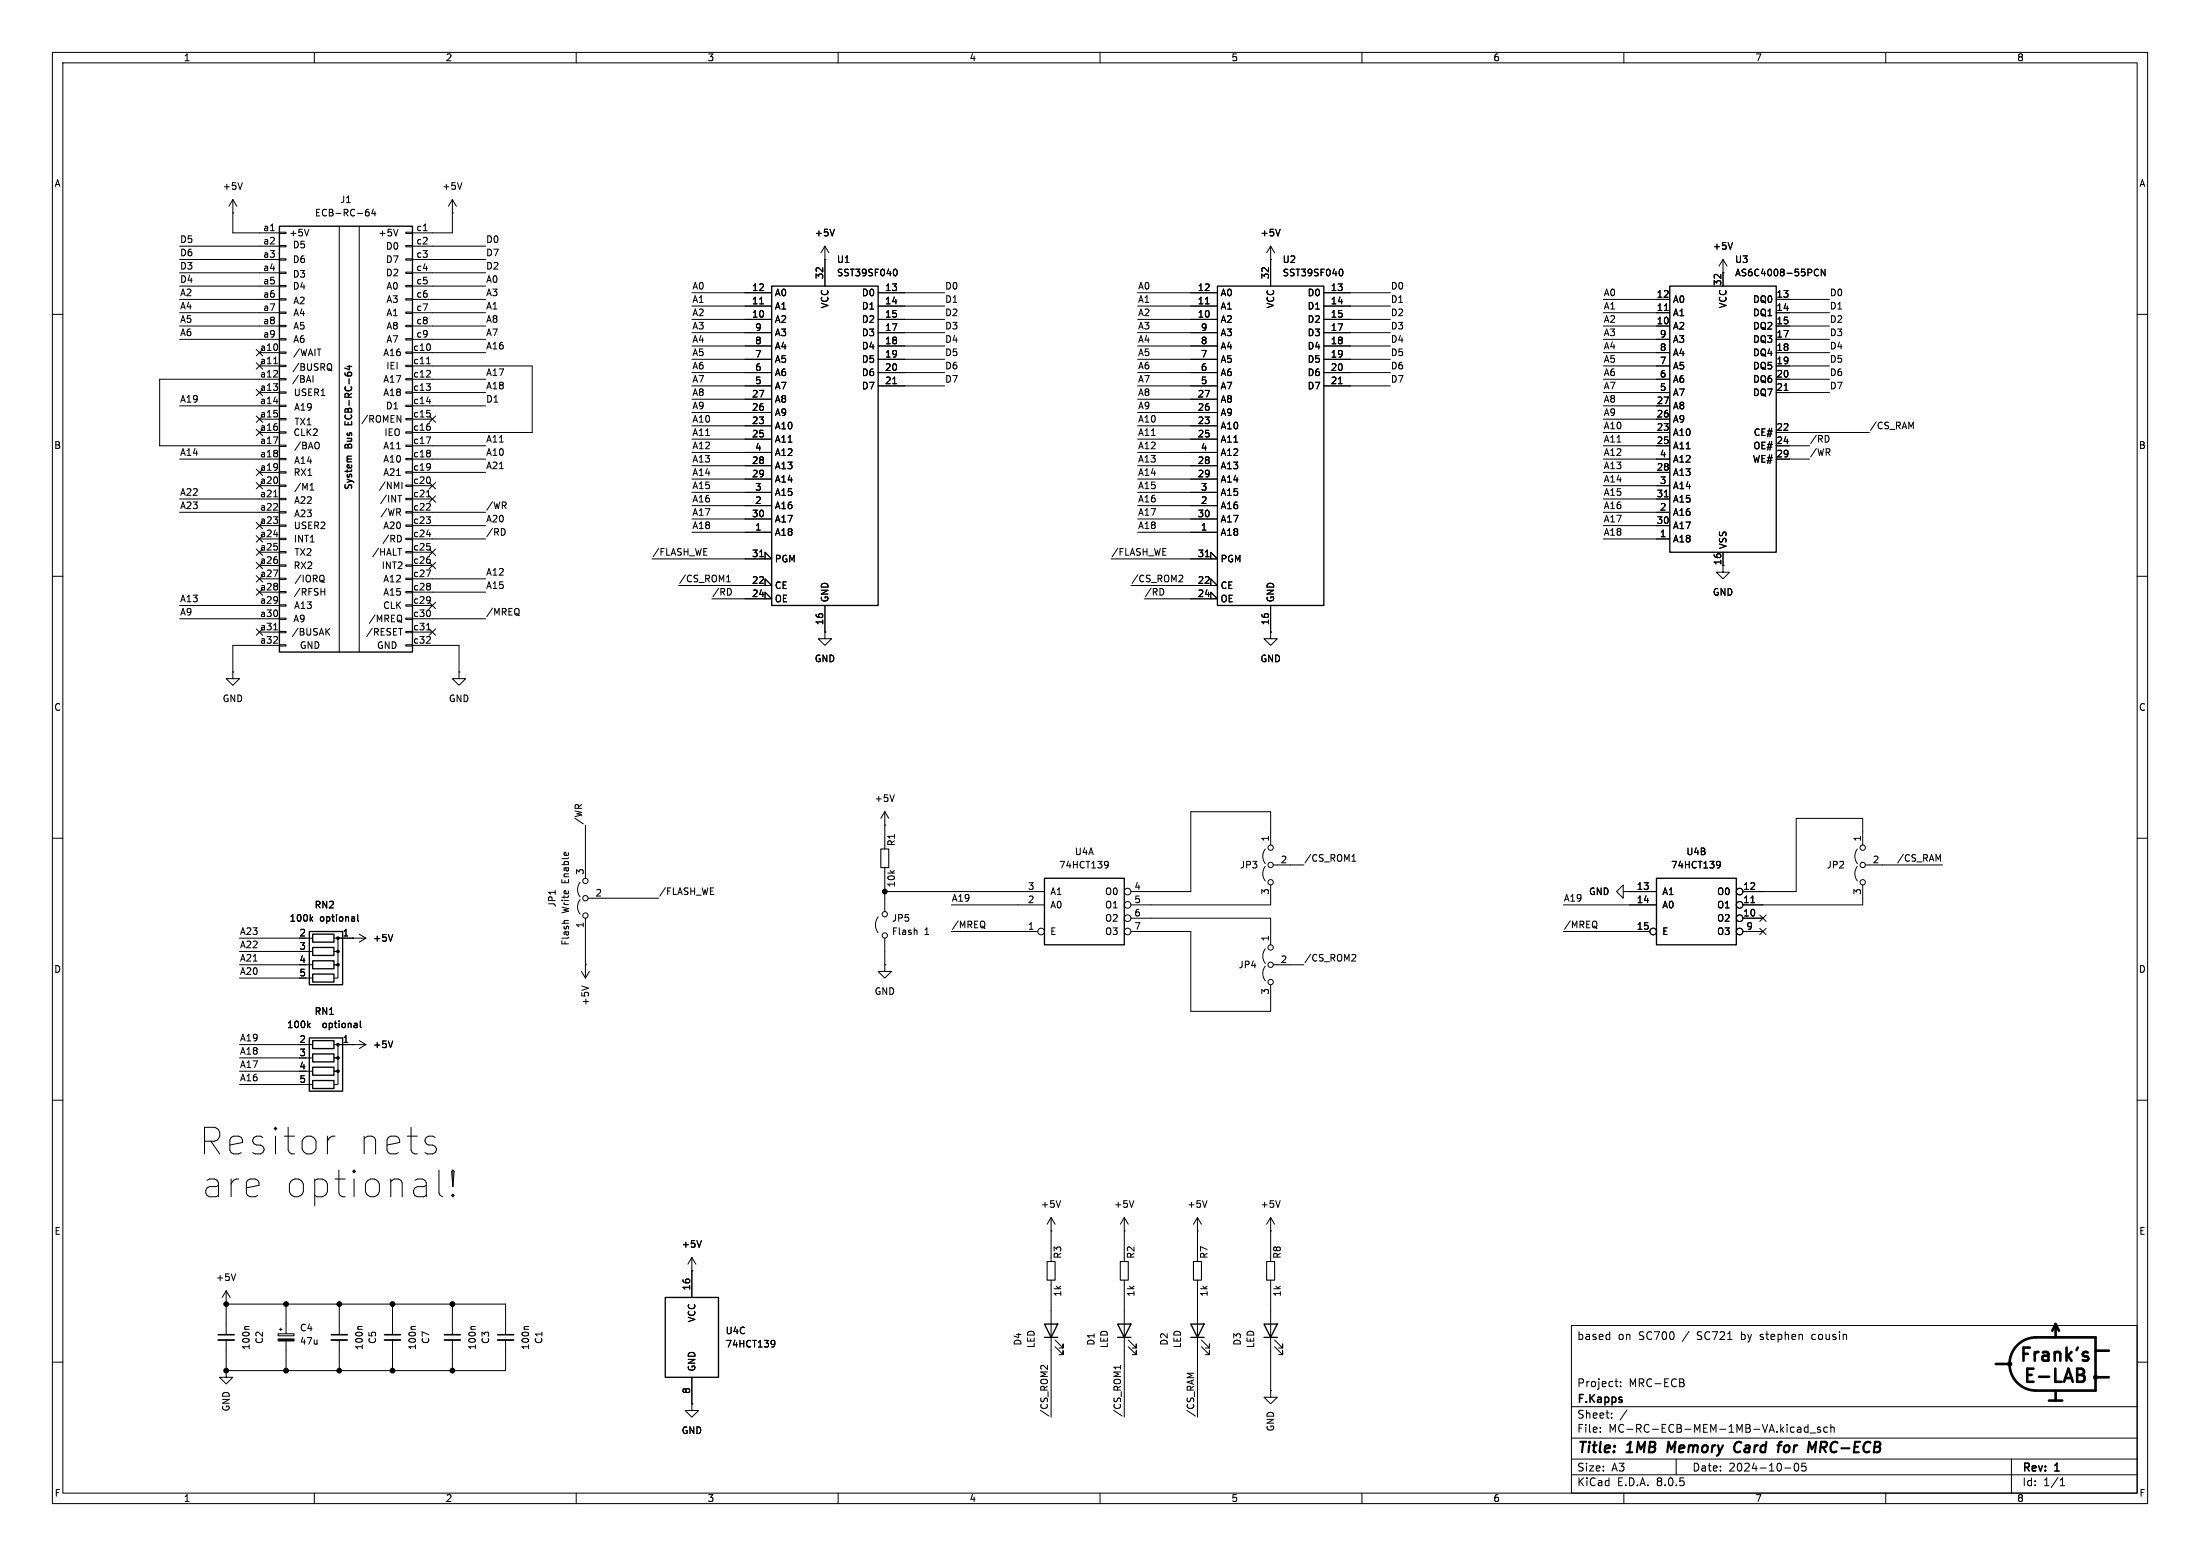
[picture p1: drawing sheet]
<svg xmlns="http://www.w3.org/2000/svg" width="420mm" height="297mm" viewBox="0 0 420 297" stroke-linecap="round" stroke-linejoin="round" font-family="sans-serif">
<g fill="none" stroke="#000" stroke-width=".19">
<path d="M10 10h400v277h-400zM12 12h396v273h-396zM60 10v2M110 10v2M160 10v2M210 10v2M260 10v2M310 10v2M360 10v2M44.4 38.1l-.7 1.3M44.4 38.1v6.4h8.9M44.4 38.1l.8 1.3"/>
<path d="M46.3 34.9l-.5 1.2M70.4 39.9l-.4 .1-.2 .3M71.3 39.9l-.3 .9h.8M86.4 38.1v6.4h-7.7M86.4 38.1l-.8 1.3M86.4 38.1l.7 1.3M88.2 34.9l-.4 1.2M10 60h2M34.3 59.7h19M34.3 57.2h19M34.3 47h19M34.3 49.5h19"/>
<path d="M34.3 52.1h19M34.3 54.6h19M44.4 40.6h.1M53.3 59.6h1.3v.2h-1.3zM53.3 57h1.3v.3h-1.3zM53.3 54.5h1.3v.2h-1.3zM53.3 51.9h1.3v.3h-1.3zM53.3 49.4h1.3v.3h-1.3zM53.3 46.9h1.3v.2h-1.3zM53.3 44.3h1.3v.3h-1.3zM59 43.8l-.5 1.2M64.8 43.2v81.3"/>
<path d="M68.6 43.2v81.3M69.9 40.5l.3-.1 .3 .3-.1 .5h-.5M71.6 40.4v.8M76 43.8l-.4 1.2M77.5 59.6h1.2v.2h-1.2zM77.5 57h1.2v.3h-1.2zM77.5 54.5h1.2v.2h-1.2zM77.5 51.9h1.2v.3h-1.2zM77.5 49.4h1.2v.3h-1.2zM77.5 46.9h1.2v.2h-1.2zM77.5 44.3h1.2v.3h-1.2zM78.7 59.7h14"/>
<path d="M78.7 57.2h14M78.7 47h14M78.7 49.5h14M78.7 52.1h14M78.7 54.6h14M80.8 44h.8M86.4 40.6h.1M132.1 58.4h15.2M132.1 55.9h15.2M145 58h.7M157.5 49.5h.1M157.5 47l-.8 1.3"/>
<path d="M157.5 47v7.6M157.5 47l.7 1.3M159.3 43.8l-.4 1.2M167.6 58.4h12.7M167.6 55.9h12.7M170.9 51.4a.68 .68 0 0 1 .4 .6 .68 .68 0 0 1-.4 .6M217.2 58.4h15.2M217.2 55.9h15.2M230.1 58h.7M242.6 49.5h.1M242.6 47v7.6M242.6 47l-.8 1.3"/>
<path d="M242.6 47l.7 1.3M244.4 43.8l-.4 1.2M252.7 58.4h12.7M252.7 55.9h12.7M255.9 51.4a.68 .68 0 0 1 .5 .6 .68 .68 0 0 1-.5 .6M306.1 59.7h12.7M306.1 57.2h12.7M317.7 59.3h.8M328.9 52.1h.1M328.9 49.5l-.7 1.3M328.9 49.5v5.1M328.9 49.5l.8 1.3"/>
<path d="M330.7 46.3l-.4 1.3M339.1 59.7h10.1M339.1 57.2h10.1M346.4 52.3l.4 .3 .3-.1M347.1 51.5l-.3-.1-.4 .3M348.4 51.4v1.2l-.7-1.2v1.2M408 60h2M34.3 62.2h19M34.3 64.8h19M34.3 77.5h19M48.9 66.7l1.2 1.2M48.9 79.4l1.2 1.2"/>
<path d="M48.9 69.2l1.2 1.3M48.9 74.3l1.2 1.2M49.5 67.3h3.8M49.5 69.9h3.8M49.5 74.9h3.8M50.1 66.7l-1.2 1.2M50.1 79.4l-1.2 1.2M50.1 69.2l-1.2 1.3M50.1 74.3l-1.2 1.2M52.3 69.4h.7M53.3 79.9h1.3v.2h-1.3zM53.3 77.3h1.3v.3h-1.3z"/>
<path d="M53.3 74.8h1.3v.3h-1.3zM53.3 72.3h1.3v.2h-1.3zM53.3 69.7h1.3v.3h-1.3zM53.3 67.2h1.3v.2h-1.3zM53.3 64.6h1.3v.3h-1.3zM53.3 62.1h1.3v.3h-1.3zM53.3 72.4h-22.8v12.7h22.8M59.8 71.7v1.3M63 70.4l.1 .2M63 69.4l.1 .1a.9 .9 0 0 1 0 1.1M63.1 70.6l.3 .2M63.1 70.6l-.1 .1"/>
<path d="M75.8 79.3l.7 1.3v-1.3M77.5 79.9h1.2v.2h-1.2zM77.5 77.3h1.2v.3h-1.2zM77.5 74.8h1.2v.3h-1.2zM77.5 72.3h1.2v.2h-1.2zM77.5 69.7h1.2v.3h-1.2zM77.5 67.2h1.2v.2h-1.2zM77.5 64.6h1.2v.3h-1.2zM77.5 62.1h1.2v.3h-1.2zM78.7 62.2h14M78.7 64.8h14M78.7 67.3h14"/>
<path d="M78.7 69.9h22.9v12.7h-22.9M78.7 72.4h14M78.7 74.9h14M78.7 77.5h14M81.4 69.4h.8M81.4 76.6h.8M81.9 79.4l1.3 1.2M83.2 79.4l-1.3 1.2M132.1 61h15.2M132.1 63.5h15.2M132.1 66h15.2M132.1 68.6h15.2"/>
<path d="M132.1 71.1h15.2M132.1 73.7h15.2M132.1 78.7h15.2M132.1 76.2h15.2M167.6 61h12.7M167.6 63.5h12.7M167.6 66h12.7M167.6 68.6h12.7M167.6 71.1h12.7M167.6 73.7h12.7M170.4 73.2h.7M217.2 61h15.2"/>
<path d="M217.2 63.5h15.2M217.2 66h15.2M217.2 68.6h15.2M217.2 71.1h15.2M217.2 73.7h15.2M217.2 78.7h15.2M217.2 76.2h15.2M252.7 61h12.7M252.7 63.5h12.7M252.7 66h12.7M252.7 68.6h12.7M252.7 71.1h12.7"/>
<path d="M252.7 73.7h12.7M255.5 73.2h.7M306.1 62.2h12.7M306.1 64.8h12.7M306.1 67.3h12.7M306.1 69.9h12.7M306.1 72.4h12.7M306.1 74.9h12.7M306.1 77.5h12.7M339.1 62.2h10.1M339.1 64.8h10.1M339.1 67.3h10.1"/>
<path d="M339.1 69.9h10.1M339.1 72.4h10.1M339.1 74.9h10.1M340.6 74.5h.7M34.3 97.8h19M34.3 87.6h19M34.3 95.3h19M48.9 81.9l1.2 1.3M48.9 99.7l1.2 1.2M48.9 92.1l1.2 1.2M48.9 89.6l1.2 1.2M49.5 82.6h3.8"/>
<path d="M49.5 80h3.8M49.5 90.2h3.8M49.5 92.7h3.8M50.1 81.9l-1.2 1.3M50.1 99.7l-1.2 1.2M50.1 92.1l-1.2 1.2M50.1 89.6l-1.2 1.2M52.3 94.8h.7M53.3 97.7h1.3v.2h-1.3zM53.3 95.1h1.3v.3h-1.3zM53.3 92.6h1.3v.2h-1.3zM53.3 90h1.3v.3h-1.3z"/>
<path d="M53.3 87.5h1.3v.3h-1.3zM53.3 85h1.3v.2h-1.3zM53.3 82.4h1.3v.3h-1.3zM59.2 93.5h.7M59.2 92.6l.4-.3v1.2M60.8 84.5a.9 .9 0 0 1 0 1.1M75.9 94.6h.8M76.7 92v1.3M77.5 97.7h1.2v.2h-1.2zM77.5 95.1h1.2v.3h-1.2zM77.5 92.6h1.2v.2h-1.2zM77.5 90h1.2v.3h-1.2z"/>
<path d="M77.5 87.5h1.2v.3h-1.2zM77.5 85h1.2v.2h-1.2zM77.5 82.4h1.2v.3h-1.2zM78.7 97.8h14M78.7 85.1h14M78.7 80h3.8M78.7 90.2h14M78.7 87.6h14M78.7 92.7h3.8M78.7 95.3h3.8M81.4 83.4h.8l-.5 1.3M81.4 94.8h.8"/>
<path d="M81.9 94.6l1.3 1.3M81.9 92.1l1.3 1.2M83.2 94.6l-1.3 1.3M83.2 92.1l-1.3 1.2M132.1 96.5h15.2M132.1 81.3h15.2M132.1 83.8h15.2M132.1 88.9h15.2M132.1 91.4h15.2M132.1 94h15.2M132.1 99.1h15.2M132.1 86.4h15.2"/>
<path d="M217.2 96.5h15.2M217.2 81.3h15.2M217.2 83.8h15.2M217.2 88.9h15.2M217.2 91.4h15.2M217.2 94h15.2M217.2 99.1h15.2M217.2 86.4h15.2M306.1 97.8h12.7M306.1 82.6h12.7M306.1 85.1h12.7M306.1 80h12.7"/>
<path d="M306.1 90.2h12.7M306.1 87.6h12.7M306.1 92.7h12.7M306.1 95.3h12.7M317.7 94.8h.8M339.1 82.6h17.8M339.1 85.1h6.3M339.1 87.6h6.3M348.9 83.2l.3 .5-.3 .6M364.8 81.5l.5-.9v1.2M10 110h2M34.3 115.6h19"/>
<path d="M34.3 118.1h19M48.9 102.3l1.2 1.2M48.9 109.9l1.2 1.2M48.9 112.4l1.2 1.2M48.9 107.3l1.2 1.3M48.9 104.8l1.2 1.2M49.5 102.9h3.8M49.5 100.3h3.8M49.5 105.4h3.8M49.5 108h3.8M49.5 110.5h3.8M49.5 113h3.8"/>
<path d="M50.1 102.3l-1.2 1.2M50.1 109.9l-1.2 1.2M50.1 112.4l-1.2 1.2M50.1 107.3l-1.2 1.3M50.1 104.8l-1.2 1.2M53.3 118h1.3v.2h-1.3zM53.3 115.4h1.3v.3h-1.3zM53.3 112.9h1.3v.3h-1.3zM53.3 110.4h1.3v.2h-1.3zM53.3 107.8h1.3v.3h-1.3zM53.3 105.3h1.3v.2h-1.3zM53.3 102.7h1.3v.3h-1.3z"/>
<path d="M53.3 100.2h1.3v.3h-1.3zM61.3 112.9h.7M61.7 109.9a.9 .9 0 0 1 0 1.1l.2 .2M62 112.3v1.3M62.9 120l-.7 .7M75.9 104.7h.8M76.1 120h.7M76.4 102.2l.2 .5-.2 .7M76.6 118.7l.1 .1M76.6 117.6v.9M77.5 118h1.2v.2h-1.2zM77.5 115.4h1.2v.3h-1.2z"/>
<path d="M77.5 112.9h1.2v.3h-1.2zM77.5 110.4h1.2v.2h-1.2zM77.5 107.8h1.2v.3h-1.2zM77.5 105.3h1.2v.2h-1.2zM77.5 102.7h1.2v.3h-1.2zM77.5 100.2h1.2v.3h-1.2zM78.7 102.9h14M78.7 100.3h14M78.7 105.4h3.8M78.7 108h3.8M78.7 110.5h14M78.7 113h14"/>
<path d="M78.7 115.6h3.8M78.7 118.1h14M81.4 108.8h.8l-.5 1.3M81.4 102h.8M81.9 115l1.3 1.2M81.9 104.8l1.3 1.2M81.9 107.3l1.3 1.3M83.2 115l-1.3 1.2M83.2 104.8l-1.3 1.2M83.2 107.3l-1.3 1.3M96.2 101l.2 .4-.2 .7M99 117.5h.2"/>
<path d="M99 116.3v.9M124.5 106.7h22.8l-1.3-1.3v1.3M129.5 111.8h17.8l-1.3-1.3v1.3M132.1 101.6h15.2M134.4 104.7h.6M134.4 106h.6M135.9 114.3h11.4l-1.3-1.3v1.3M138.7 111.1h.7M138.8 110.1l.3-.3v1.3M139.4 112.4l.2 .5-.2 .6M145 106.3h.7M157.5 115.6v5.1"/>
<path d="M212.1 106.7h20.3l-1.3-1.3v1.3M215.9 111.8h16.5l-1.3-1.3v1.3M217.2 101.6h15.2M218.4 114.3h14l-1.3-1.3v1.3M221.9 112.4l.3 .5-.3 .6M222 104.7h.6M222 106h.6M225.3 109.8h.4l.1 .3-.8 1h.8M230.1 106.3h.7M242.6 115.6v5.1M306.1 102.9h12.7M306.1 100.3h12.7"/>
<path d="M328.9 105.4v3.8h1.3l-1.3 1.3-1.2-1.3h1.2M408 110h2M44.4 128.3v1.2h1.3l-1.3 1.3-1.2-1.3h1.2M44.4 128.3h.1M48.9 120l1.2 1.3M49.5 120.7h3.8M50.1 120l-1.2 1.3M52.3 120.2h.7M53.3 123.1h1.3v.2h-1.3zM53.3 120.5h1.3v.3h-1.3zM53.3 123.2h-8.9v5.1M62.4 120.5l.5 .7"/>
<path d="M77.5 123.1h1.2v.2h-1.2zM77.5 120.5h1.2v.3h-1.2zM78.7 120.7h3.8M78.7 123.2h8.9v5.1M81.4 120.2h.8M81.9 120l1.3 1.3M83.2 120l-1.3 1.3M87.6 128.3v1.2h1.3l-1.3 1.3-1.2-1.3h1.2M87.6 128.3h.1M157.5 120.7v1.2h1.2l-1.2 1.3-1.3-1.3h1.3M157.5 120.7h.1M242.6 120.7v1.2h1.2l-1.2 1.3-1.3-1.3h1.3"/>
<path d="M242.6 120.7h.1M10 160h2M111.8 157.5v10.1M168.9 157.5h.1M168.9 154.9v7.2M168.9 154.9l-.8 1.3M168.9 154.9l.8 1.3M170.7 151.7l-.4 1.3M408 160h2M45.7 179.1h11.4M58.4 179.1h1.3M59.3 175.4l.4 .4"/>
<path d="M59.7 175l-.5 .5M63.8 179.1h.7v2.5h-.7h.7v2.6h-.7h.7v2.5h-.7M64.8 179.1h5M67.3 179.1h.1M68.3 174.6v1.1l.2 .1M68.6 178.3l1.2 .8M69.8 179.1l-1.2 .7M75 178.4l-.4 1.2M108.5 175.7h-.8M110.7 171.7a2.26 2.26 0 0 0 0 2.8M110.7 168.4a2.26 2.26 0 0 0 0 2.8M111.8 175.3v11.4"/>
<path d="M112.3 171.5h13.4M135.6 170.7h.6M135.6 169.5h.6M167.6 175a2.54 2.54 0 0 0 0 3.1M168.9 165.6v8.4M168.9 179.1v5.1M168.9 170.2h30.5M175 177.6l.1 .8M181.6 177.8h16.5M181.6 172.7h17.8M187.9 177.2h.2M187.9 176v.9"/>
<path d="M211.1 164.4h.2l.3 .3a.84 .84 0 0 1-.4 1h-.2M211.6 165l-.1 .1-.4 .1M215.9 175.3h26.7v5M215.9 177.8h11.4v15.2h15.3v-5M241.6 165.4a2.26 2.26 0 0 0 0 2.7M241.6 162.1a2.26 2.26 0 0 0 0 2.7M242.6 161.3v-6.4h-15.3v15.3h-11.4M242.6 168.9v3.8h-26.7M243.1 165.1h5.8M258.1 164.4h.7M258.2 163.4l.3-.3v1.3M298.4 177.8h16.6"/>
<path d="M298.4 172.7h17.8M304.8 177.2h.1M304.8 176v.9M309.9 170.2v-1.3l-1.3 1.3 1.3 1.3v-1.3h1.2M311.1 170.2h.1M311.1 170.2h5.1M327.9 164.4l.4 .1 .1 .2a.84 .84 0 0 1-.3 1h-.3M328.4 165l-.1 .1-.4 .1M332.7 177.8h3.8M332.7 175.3h3.8M334.3 172.3h.7M335.9 174.7l1.3 1.2"/>
<path d="M335.9 177.2l1.3 1.2M337.2 174.7l-1.3 1.2M337.2 177.2l-1.3 1.2M354.6 162.1a2.26 2.26 0 0 0 0 2.7M354.6 165.4a2.26 2.26 0 0 0 0 2.7M355.6 168.9v3.8h-22.9M355.6 161.3v-5.1h-12.7v14h-10.2M356.1 165.1h14.7M370 164l.4-.9v1.3M45.7 184.2h11.4M45.7 199.4h11.4M45.7 181.6h11.4"/>
<path d="M45.7 186.7h11.4M58.4 184.2h1.3M58.4 199.4h1.3M58.4 181.6h1.3M58.4 186.7h1.3M58.9 195.7l.3 .5M59.2 195.3l-.5 .5M63.8 199.4h.7v2.5h-.7h.7v2.6h-.7h.7v2.5h-.7M64.8 199.4h5M67.3 199.4h.1M68.6 198.6l1.2 .8M68.8 194.9v1.1l.2 .2"/>
<path d="M69.8 199.4l-1.2 .8M75 198.7l-.4 1.3M111 185.4l.8 1.3M111.1 188.2l1.2 .4M111.8 184.2h.1M112.5 185.4l-.7 1.3M168.9 184.2v1.2h1.3l-1.3 1.3-1.3-1.3h1.3M168.9 184.2h.1M241.6 184.4a2.26 2.26 0 0 0 0 2.8M241.6 181.1a2.26 2.26 0 0 0 0 2.8M243.1 184.2h5.8M258.3 182.2h.4l.1 .3-.8 .9h.8"/>
<path d="M10 210h2M45.7 201.9h11.4M45.7 204.5h11.4M45.7 207h11.4M58.4 201.9h1.3M58.4 204.5h1.3M58.4 207h1.3M64 216.9h-.5l-.8 .5M408 210h2M83.8 223.4v4.3l.2 .5 .5 .2M86.5 227.9l.2 .3-.2 .2M86.5 227.9l-.3 .3 .3 .2"/>
<path d="M86.5 223.4v3.1M86.5 227.9v.5M86.5 223.4l-.3 .2 .3 2.9M86.5 223.4l.2 .2-.2 2.9M133.9 236.8l-.4 1.3M200.7 234.9h.1M200.7 232.4v8.4M200.7 232.4l-.8 1.3M200.7 232.4l.7 1.3M202.5 229.2l-.4 1.2M214.6 234.9h.1M214.6 232.4l-.7 1.3"/>
<path d="M214.6 232.4v8.4M214.6 232.4l.8 1.3M216.4 229.2l-.4 1.2M228.6 234.9h.1M228.6 232.4v8.4M228.6 232.4l-.8 1.3M228.6 232.4l.8 1.3M230.4 229.2l-.4 1.2M242.6 234.9h.1M242.6 232.4v8.4M242.6 232.4l-.8 1.3M242.6 232.4l.7 1.3"/>
<path d="M244.4 229.2l-.4 1.2M10 260h2M43.2 248.9h.1M43.2 248.9h53.3v5.9M43.2 246.4l-.8 1.2M43.2 246.4v8.4M43.2 255.8v5.8M43.2 246.4l.7 1.2M45 243.1l-.4 1.3M47.6 253.2h-.7l-.2 .2M53.1 254.6h3v.4h-3zM53.3 253.7h.5"/>
<path d="M53.6 253.5v.5M54.6 248.9v5.7M54.6 256v5.6M64.8 248.9v5.9M64.8 255.8v5.8M69.2 253.2h-.7l-.2 .2M74.9 248.9v5.9M74.9 255.8v5.8M79.3 253.2h-.6l-.2 .2M86.4 248.9v5.9M86.4 255.8v5.8M90.7 253.2h-.6l-.2 .2"/>
<path d="M96.5 255.8v5.8h-53.3M100.9 253.2h-.7l-.1 .2M132.1 242.6h.1M132.1 240l-.8 1.3M132.1 240v7.6M132.1 240l.7 1.3M147.4 255.8h.3l.2 .3a.84 .84 0 0 1-.3 1h-.3M147.9 256.4l-.2 .2h-.3M200.7 244.3v26.2M201.4 257l1.5 1.6v-.8v.8h-.7M201.4 255.8l1.5 1.5v-.8v.8h-.7M214.6 244.3v26.2"/>
<path d="M215.4 257l1.5 1.6v-.8v.8h-.7M215.4 255.8l1.5 1.5v-.8v.8h-.7M228.6 244.3v26.2M229.4 257l1.5 1.6v-.8v.8h-.8M229.4 255.8l1.5 1.5v-.8v.8h-.8M242.6 244.3v21.1M243.3 257l1.6 1.6v-.8v.8h-.8M243.3 255.8l1.6 1.5v-.8v.8h-.8M300 253h108v32h-108zM307.2 254.7l.1 .1M307.3 254.2v1.5M307.3 255.6l-.1 .1"/>
<path d="M345.9 254.8v.7M408 260h2M43.2 261.6v1.3h1.2l-1.2 1.3-1.3-1.3h1.3M43.2 261.6h.1M132.1 268v1.2h1.2l-1.2 1.3-1.3-1.3h1.3M132.1 268h.1M132.1 262.9v5.1M200 260.6v.8l-1-.8-.3 .1v.5M213.9 260.6v.7M213.9 261h-1.2l.3 .2M227.9 262.1h-1.3l.9 .4M242.6 265.4v1.3h1.2l-1.2 1.3-1.3-1.3h1.3"/>
<path d="M242.6 265.4h.1M300 278.5h108M300 274.5h108M300 268.5h108M305.5 273.2v.2M305.5 272.5v.1M307.7 270.5v.2M307.7 269.8v.1M308.3 263.7h.6M308.6 264.6l.3 .1M309.4 264.5v.2M309.4 263.8v.1"/>
<path d="M310.6 269.1l-1.3 1.9M320 278.5v3M321.2 263.9a.4 .4 0 0 1 .3 .4 .4 .4 0 0 1-.3 .4M321.3 263.3l.1 .2-.1 .3M342.7 279.4l.2-.1a.8 .8 0 0 1 .5 .7 .8 .8 0 0 1-.5 .8 1 1 0 0 1-.2-1.4zM343.3 272.4h.3l.2 .2v.8M343.8 273.3l-.5 .1M343.8 272.7l-.5 .1M344.7 279.3h-.7l-.1 .7 .3-.1h.5l.1 .2-.1 .5-.2 .2-.6-.2M345.2 272.5l-.5-.1-.3 .3 .2 .6h.6M345.2 271.9v1.5M345.5 273.5h1.2"/>
<path d="M347.5 272.5l-.3-.1-.3 .2 .1 .2 .5 .2v.3h-.6M348.9 272.5l-.5-.1-.2 .3 .1 .6h.6M349.5 272.5l.2-.1 .4 .1 .1 .9M349.5 271.9v1.5M384 278.5v6.5M60 285v2M110 285v2M160 285v2M210 285v2M260 285v2M300 281.5h108M310 285v2"/>
<path d="M340.7 280.2h1.2M360 285v2M393.3 283.6h.9M393.3 282.5l.4-.4v1.5"/>
<circle cx="111.8" cy="171.5" r=".51"/>
<circle cx="111.8" cy="174.8" r=".51"/>
<circle cx="111.8" cy="168.1" r=".51"/>
<circle cx="168.9" cy="178.6" r=".51"/>
<circle cx="168.9" cy="174.5" r=".51"/>
<circle cx="198.8" cy="177.8" r=".63"/>
<circle cx="215.3" cy="177.8" r=".63"/>
<circle cx="215.3" cy="172.7" r=".63"/>
<circle cx="215.3" cy="170.2" r=".63"/>
<circle cx="215.3" cy="175.3" r=".63"/>
<circle cx="242.6" cy="168.4" r=".51"/>
<circle cx="242.6" cy="165.1" r=".51"/>
<circle cx="242.6" cy="161.8" r=".51"/>
<circle cx="315.6" cy="177.8" r=".63"/>
<circle cx="332.1" cy="172.7" r=".63"/>
<circle cx="332.1" cy="177.8" r=".63"/>
<circle cx="332.1" cy="170.2" r=".63"/>
<circle cx="332.1" cy="175.3" r=".63"/>
<circle cx="355.6" cy="161.8" r=".51"/>
<circle cx="355.6" cy="168.4" r=".51"/>
<circle cx="355.6" cy="165.1" r=".51"/>
<circle cx="242.6" cy="187.5" r=".51"/>
<circle cx="242.6" cy="180.8" r=".51"/>
<circle cx="242.6" cy="184.2" r=".51"/>
</g>
<path d="M318.5 275.2l-.2 2M332.1 275.2a1.07 1.07 0 0 0-1 .8 1.07 1.07 0 0 0 .5 1.2l.5-.1M341.3 275.9a.62 .62 0 0 0-.7 .4v.7a.52 .52 0 0 0 .7 .1M347.6 276.3h.7M347.7 275.2l-.3 2" fill="none" stroke="#000" stroke-width=".4"/>
<path d="M41.7 255.8h3M63.2 255.8h3.1M73.4 255.8h3.1M84.8 255.8h3.1M95 255.8h3" fill="none" stroke="#000" stroke-width=".33"/>
<path d="M41.7 254.8h3M63.2 254.8h3.1M73.4 254.8h3.1M84.8 254.8h3.1M95 254.8h3" fill="none" stroke="#000" stroke-width=".3"/>
<path d="M168.1 162.1h1.6v3.5h-1.6zM199.9 240.8h1.5v3.5h-1.5zM213.9 240.8h1.5v3.5h-1.5zM227.8 240.8h1.6v3.5h-1.6zM241.8 240.8h1.5v3.5h-1.5z" fill="none" stroke="#000" stroke-width=".2"/>
<g fill="#000" stroke="#000" stroke-width=".19">
<path d="M53.1 255.6h3v.4h-3z"/>
<circle cx="64.5" cy="179.1" r=".25"/>
<circle cx="168.9" cy="170.2" r=".46"/>
<circle cx="64.5" cy="184.1" r=".25"/>
<circle cx="64.5" cy="199.4" r=".25"/>
<circle cx="64.5" cy="181.6" r=".25"/>
<circle cx="64.5" cy="201.9" r=".25"/>
<circle cx="64.5" cy="204.5" r=".25"/>
<circle cx="43.2" cy="248.9" r=".46"/>
<circle cx="54.6" cy="248.9" r=".46"/>
<circle cx="64.8" cy="248.9" r=".46"/>
<circle cx="74.9" cy="248.9" r=".46"/>
<circle cx="86.4" cy="248.9" r=".46"/>
<circle cx="43.2" cy="261.6" r=".46"/>
<circle cx="54.6" cy="261.6" r=".46"/>
<circle cx="64.8" cy="261.6" r=".46"/>
<circle cx="74.9" cy="261.6" r=".46"/>
<circle cx="86.4" cy="261.6" r=".46"/>
</g>
<g fill="none" stroke="#000" stroke-width=".25">
<path d="M53.3 43.2h25.4v81.3h-25.4zM147.3 54.6h20.3v61h-20.3zM232.4 54.6h20.3v61h-20.3zM318.8 54.6h20.3v50.8h-20.3zM66.3 70h.8M66.7 69.8v.8l-.9-.3M59.1 177.8h6.3v10.2h-6.3zM59.7 178.3h4.1v1.5h-4.1zM199.4 167.6h15.2v12.7h-15.2zM316.2 167.6h15.3v12.7h-15.3zM59.1 198.1h6.3v10.2h-6.3zM59.7 198.6h4.1v1.6h-4.1z"/>
<path d="M59.7 180.8h4.1v1.6h-4.1zM59.7 183.4h4.1v1.5h-4.1zM59.7 185.9h4.1v1.6h-4.1zM59.7 201.2h4.1v1.5h-4.1zM59.7 203.7h4.1v1.5h-4.1zM59.7 206.2h4.1v1.6h-4.1zM127 247.6h10.2v15.3h-10.2zM199.4 252.7h2.5l-1.2 2.6zM199.4 255.3h2.5M213.4 252.7h2.5l-1.3 2.6zM213.4 255.3h2.5M227.3 252.7h2.6l-1.3 2.6z"/>
<path d="M227.3 255.3h2.6M241.3 252.7h2.5l-1.2 2.6zM241.3 255.3h2.5"/>
</g>
<g fill="none" stroke="#000" stroke-width=".5">
<path d="M385.1 256.8a5.1 5.1 0 0 1 3.5-1.5h11.4v10.1h-11.4a5.1 5.1 0 0 1-4.6-3.1 5.1 5.1 0 0 1 1.1-5.5zM386.3 258.4h.8M387.5 257.2h-1.2v2.5M388.4 258.1v1.6M389.2 258.1a.64 .64 0 0 0-.8 .4M390 258.2l.2-.1 .7 .1 .2 .2v1.3M391.1 258.7l-.9 .1a.49 .49 0 0 0-.3 .4 .49 .49 0 0 0 .3 .5l.9-.1M392.3 258.3a.62 .62 0 0 1 1 .1v1.3M392.3 258.1v1.6M392.4 252.7v2.6M392.4 252.7l-.6 1.3M392.4 252.7l.7 1.3"/>
<path d="M394.5 257.2v2.5M394.8 258.8l.7 .9M395.5 258.1l-1 .9M396.7 257.2l-.3 .5M398.6 258.2l-.6-.1-.4 .3 .1 .4 .9 .2 .1 .2-.1 .4-.3 .1-.7-.1M400 257.8h2.6M381 260.3h2.5M387 262.4h.8M388.2 261.2h-1.2v2.5h1.2M389.3 262.8h1.9M391.2 267.3h2.5M392.4 261.2v2.5h1.2"/>
<path d="M392.4 265.4v1.9M394 263.7l.9-2.5 .8 2.5M394.3 263h1.2M396.5 262.4h.9M396.5 261.2h.9a.61 .61 0 0 1 .5 .6 .61 .61 0 0 1-.5 .6 .67 .67 0 0 1 .6 .6 .67 .67 0 0 1-.5 .7h-1zM400 262.9h2.6"/>
<circle cx="383.7" cy="260.3" r=".25"/>
<circle cx="400" cy="262.9" r=".25"/>
</g>
<g font-size="7.1">
<text x="38.1" y="220.7">Resitor</text>
<text x="68" y="220.7">nets</text>
<text x="38.6" y="228.9">are</text>
<text x="54" y="228.9">optional!</text>
</g>
<g font-size="2.8">
<text x="301" y="277.9">Title:</text>
<text x="310.6" y="277.9">1MB</text>
<text x="319.2" y="277.9">Memory</text>
<text x="332.7" y="277.9">Card</text>
<text x="341.9" y="277.9">for</text>
<text x="348.4" y="277.9">MRC-ECB</text>
</g>
<g font-size="2.1">
<text x="301" y="256">based</text>
<text x="308.9" y="256">on</text>
<text x="312.9" y="256">SC700</text>
<text x="321.4" y="256">/</text>
<text x="324.3" y="256">SC721</text>
<text x="332.8" y="256">by</text>
<text x="336.6" y="256">stephen</text>
<text x="346.6" y="256">cousin</text>
<text x="301" y="268.2">F.Kapps</text>
<text x="301" y="265">Project:</text>
<text x="310.9" y="265">MRC-ECB</text>
<text x="301" y="273.7">File:</text>
<text x="301" y="271">Sheet:</text>
<text x="307.1" y="273.7">MC-RC-ECB-MEM-1MB-VA.kicad_sch</text>
<text x="301" y="281.1">Size:</text>
<text x="307.6" y="281.1">A3</text>
<text x="323" y="281.1">Date:</text>
<text x="330" y="281.1">2024-10-05</text>
<text x="386" y="281.3">Rev:</text>
<text x="392.4" y="281.3">1</text>
<text x="301" y="283.9">KiCad</text>
<text x="308.7" y="283.9">E.D.A.</text>
<text x="316.3" y="283.9">8.0.5</text>
<text x="386" y="283.9">Id:</text>
<text x="390.1" y="283.9">1/1</text>
</g>
<g font-size="1.8">
<text x="35" y="11.9">1</text>
<text x="85" y="11.9">2</text>
<text x="135" y="11.9">3</text>
<text x="185" y="11.9">4</text>
<text x="235" y="11.9">5</text>
<text x="285" y="11.9">6</text>
<text x="335" y="11.9">7</text>
<text x="385" y="11.9">8</text>
<text x="10.3" y="35.9">A</text>
<text x="408.3" y="35.9">A</text>
<text x="42.4" y="36.4">+5V</text>
<text x="60" y="41.5">ECB-RC-64</text>
<text x="64.8" y="39">J1</text>
<text x="84.3" y="36.4">+5V</text>
<text x="34.3" y="46.5">D5</text>
<text x="50.2" y="44.2">a1</text>
<text x="50.2" y="46.7">a2</text>
<text x="55.1" y="45.3">+5V</text>
<text x="55.8" y="47.6">D5</text>
<text x="72.1" y="45.3">+5V</text>
<text x="73.6" y="47.9">D0</text>
<text x="79.4" y="44.2">c1</text>
<text x="79.4" y="46.7">c2</text>
<text x="92.7" y="46.5">D0</text>
<text x="155.4" y="45.3">+5V</text>
<text x="240.5" y="45.3">+5V</text>
<text x="326.9" y="47.9">+5V</text>
<text x="34.3" y="49">D6</text>
<text x="34.3" y="51.5">D3</text>
<text x="50.2" y="49.3">a3</text>
<text x="50.2" y="51.8">a4</text>
<text x="55.8" y="53.2">D3</text>
<text x="55.8" y="50.4">D6</text>
<text x="73.6" y="52.9">D2</text>
<text x="73.6" y="50.4">D7</text>
<text x="79.4" y="49.3">c3</text>
<text x="79.4" y="51.8">c4</text>
<text x="92.7" y="51.5">D2</text>
<text x="92.7" y="49">D7</text>
<text x="157.2" y="53.4" transform="rotate(-90 157.2 53.4)">32</text>
<text x="159.7" y="50.4">U1</text>
<text x="159.7" y="52.9">SST39SF040</text>
<text x="242.3" y="53.4" transform="rotate(-90 242.3 53.4)">32</text>
<text x="244.8" y="50.4">U2</text>
<text x="244.8" y="52.9">SST39SF040</text>
<text x="331.1" y="50.4">U3</text>
<text x="331.1" y="52.9">AS6C4008-55PCN</text>
<text x="34.3" y="54.1">D4</text>
<text x="34.3" y="59.2">A4</text>
<text x="34.3" y="56.6">A2</text>
<text x="50.2" y="54.4">a5</text>
<text x="50.2" y="56.9">a6</text>
<text x="50.2" y="59.4">a7</text>
<text x="55.8" y="55.5">D4</text>
<text x="55.9" y="58.3">A2</text>
<text x="73.7" y="55.5">A0</text>
<text x="73.7" y="58">A3</text>
<text x="79.4" y="54.4">c5</text>
<text x="79.4" y="56.9">c6</text>
<text x="79.4" y="59.4">c7</text>
<text x="92.7" y="56.6">A3</text>
<text x="92.7" y="54.1">A0</text>
<text x="92.7" y="59.2">A1</text>
<text x="132.1" y="55.3">A0</text>
<text x="132.1" y="57.9">A1</text>
<text x="143.5" y="58.2">11</text>
<text x="143.5" y="55.6">12</text>
<text x="147.8" y="59.3">A1</text>
<text x="147.8" y="56.7">A0</text>
<text x="158.3" y="58.9" transform="rotate(-90 158.3 58.9)">VCC</text>
<text x="164.4" y="56.7">D0</text>
<text x="164.4" y="59.3">D1</text>
<text x="168.9" y="55.6">13</text>
<text x="168.9" y="58.2">14</text>
<text x="180.3" y="57.9">D1</text>
<text x="180.3" y="55.3">D0</text>
<text x="217.2" y="55.3">A0</text>
<text x="217.2" y="57.9">A1</text>
<text x="228.6" y="58.2">11</text>
<text x="228.6" y="55.6">12</text>
<text x="232.9" y="59.3">A1</text>
<text x="232.9" y="56.7">A0</text>
<text x="243.4" y="58.9" transform="rotate(-90 243.4 58.9)">VCC</text>
<text x="249.5" y="56.7">D0</text>
<text x="249.5" y="59.3">D1</text>
<text x="254" y="55.6">13</text>
<text x="254" y="58.2">14</text>
<text x="265.4" y="55.3">D0</text>
<text x="265.4" y="57.9">D1</text>
<text x="306.1" y="59.2">A1</text>
<text x="306.1" y="56.6">A0</text>
<text x="316.2" y="59.4">11</text>
<text x="316.2" y="56.9">12</text>
<text x="319.3" y="58">A0</text>
<text x="328.7" y="54.7" transform="rotate(-90 328.7 54.7)">32</text>
<text x="329.8" y="58.9" transform="rotate(-90 329.8 58.9)">VCC</text>
<text x="334.6" y="58">DQ0</text>
<text x="339" y="56.9">13</text>
<text x="339" y="59.4">14</text>
<text x="349.2" y="59.2">D1</text>
<text x="349.2" y="56.6">D0</text>
<text x="34.3" y="64.2">A6</text>
<text x="34.3" y="61.7">A5</text>
<text x="50.2" y="62">a8</text>
<text x="50.2" y="64.5">a9</text>
<text x="55.9" y="60.6">A4</text>
<text x="55.9" y="63.1">A5</text>
<text x="55.9" y="65.6">A6</text>
<text x="73.7" y="60.6">A1</text>
<text x="73.7" y="65.6">A7</text>
<text x="73.7" y="63.1">A8</text>
<text x="79.4" y="62">c8</text>
<text x="79.4" y="64.5">c9</text>
<text x="92.7" y="61.7">A8</text>
<text x="92.7" y="64.2">A7</text>
<text x="132.1" y="60.4">A2</text>
<text x="132.1" y="63">A3</text>
<text x="132.1" y="65.5">A4</text>
<text x="143.5" y="60.7">10</text>
<text x="144.1" y="65.8">8</text>
<text x="144.1" y="63.2">9</text>
<text x="147.8" y="61.8">A2</text>
<text x="147.8" y="64.4">A3</text>
<text x="164.4" y="61.8">D2</text>
<text x="164.4" y="64.4">D3</text>
<text x="168.9" y="60.7">15</text>
<text x="168.9" y="63.2">17</text>
<text x="168.9" y="65.8">18</text>
<text x="180.3" y="65.5">D4</text>
<text x="180.3" y="60.4">D2</text>
<text x="180.3" y="63">D3</text>
<text x="217.2" y="63">A3</text>
<text x="217.2" y="60.4">A2</text>
<text x="217.2" y="65.5">A4</text>
<text x="228.6" y="60.7">10</text>
<text x="229.2" y="65.8">8</text>
<text x="229.2" y="63.2">9</text>
<text x="232.9" y="61.8">A2</text>
<text x="232.9" y="64.4">A3</text>
<text x="249.5" y="61.8">D2</text>
<text x="249.5" y="64.4">D3</text>
<text x="254" y="60.7">15</text>
<text x="254" y="63.2">17</text>
<text x="254" y="65.8">18</text>
<text x="265.4" y="63">D3</text>
<text x="265.4" y="60.4">D2</text>
<text x="265.4" y="65.5">D4</text>
<text x="306.1" y="64.2">A3</text>
<text x="306.1" y="61.7">A2</text>
<text x="316.2" y="62">10</text>
<text x="316.8" y="64.5">9</text>
<text x="319.3" y="63.1">A2</text>
<text x="319.3" y="60.6">A1</text>
<text x="319.3" y="65.6">A3</text>
<text x="334.6" y="60.6">DQ1</text>
<text x="334.6" y="63.1">DQ2</text>
<text x="334.6" y="65.6">DQ3</text>
<text x="339" y="62">15</text>
<text x="339" y="64.5">17</text>
<text x="349.2" y="61.7">D2</text>
<text x="349.2" y="64.2">D3</text>
<text x="49.5" y="67.1">a10</text>
<text x="49.5" y="69.6">a11</text>
<text x="55.7" y="71">/BUSRQ</text>
<text x="55.8" y="68.2">/WAIT</text>
<text x="73.1" y="68.2">A16</text>
<text x="73.6" y="70.7">IEI</text>
<text x="78.8" y="67.1">c10</text>
<text x="78.8" y="69.6">c11</text>
<text x="92.7" y="71.9">A17</text>
<text x="92.7" y="66.8">A16</text>
<text x="132.1" y="70.6">A6</text>
<text x="132.1" y="68">A5</text>
<text x="144.1" y="70.9">6</text>
<text x="144.1" y="68.3">7</text>
<text x="147.8" y="72">A6</text>
<text x="147.8" y="69.4">A5</text>
<text x="147.8" y="66.9">A4</text>
<text x="164.4" y="66.9">D4</text>
<text x="164.4" y="69.4">D5</text>
<text x="164.4" y="72">D6</text>
<text x="168.9" y="68.3">19</text>
<text x="168.9" y="70.9">20</text>
<text x="180.3" y="70.6">D6</text>
<text x="180.3" y="68">D5</text>
<text x="217.2" y="68">A5</text>
<text x="217.2" y="70.6">A6</text>
<text x="229.2" y="70.9">6</text>
<text x="229.2" y="68.3">7</text>
<text x="232.9" y="72">A6</text>
<text x="232.9" y="69.4">A5</text>
<text x="232.9" y="66.9">A4</text>
<text x="249.5" y="66.9">D4</text>
<text x="249.5" y="69.4">D5</text>
<text x="249.5" y="72">D6</text>
<text x="254" y="68.3">19</text>
<text x="254" y="70.9">20</text>
<text x="265.4" y="70.6">D6</text>
<text x="265.4" y="68">D5</text>
<text x="306.1" y="69.3">A5</text>
<text x="306.1" y="66.8">A4</text>
<text x="306.1" y="71.9">A6</text>
<text x="316.8" y="69.6">7</text>
<text x="316.8" y="67.1">8</text>
<text x="319.3" y="70.7">A5</text>
<text x="319.3" y="68.2">A4</text>
<text x="334.6" y="68.2">DQ4</text>
<text x="334.6" y="70.7">DQ5</text>
<text x="339" y="67.1">18</text>
<text x="339" y="69.6">19</text>
<text x="349.2" y="69.3">D5</text>
<text x="349.2" y="71.9">D6</text>
<text x="349.2" y="66.8">D4</text>
<text x="34.3" y="76.9">A19</text>
<text x="49.5" y="72.1">a12</text>
<text x="49.5" y="74.7">a13</text>
<text x="49.5" y="77.2">a14</text>
<text x="55.7" y="73.3">/BAI</text>
<text x="56" y="75.8">USER1</text>
<text x="73.1" y="73.3">A17</text>
<text x="73.1" y="75.8">A18</text>
<text x="78.8" y="72.1">c12</text>
<text x="78.8" y="74.7">c13</text>
<text x="78.8" y="77.2">c14</text>
<text x="92.7" y="74.4">A18</text>
<text x="92.7" y="76.9">D1</text>
<text x="132.1" y="75.7">A8</text>
<text x="132.1" y="73.1">A7</text>
<text x="143.5" y="75.9">27</text>
<text x="144.1" y="73.4">5</text>
<text x="147.8" y="77.1">A8</text>
<text x="147.8" y="74.5">A7</text>
<text x="164.4" y="74.5">D7</text>
<text x="168.9" y="73.4">21</text>
<text x="180.3" y="73.1">D7</text>
<text x="217.2" y="73.1">A7</text>
<text x="217.2" y="75.7">A8</text>
<text x="228.6" y="75.9">27</text>
<text x="229.2" y="73.4">5</text>
<text x="232.9" y="77.1">A8</text>
<text x="232.9" y="74.5">A7</text>
<text x="249.5" y="74.5">D7</text>
<text x="254" y="73.4">21</text>
<text x="265.4" y="73.1">D7</text>
<text x="306.1" y="74.4">A7</text>
<text x="306.1" y="76.9">A8</text>
<text x="316.2" y="77.2">27</text>
<text x="316.8" y="74.7">5</text>
<text x="316.8" y="72.1">6</text>
<text x="319.3" y="75.8">A7</text>
<text x="319.3" y="73.3">A6</text>
<text x="334.6" y="73.3">DQ6</text>
<text x="334.6" y="75.8">DQ7</text>
<text x="339" y="72.1">20</text>
<text x="339" y="74.7">21</text>
<text x="349.2" y="74.4">D7</text>
<text x="49.5" y="79.8">a15</text>
<text x="49.5" y="82.3">a16</text>
<text x="55.9" y="83.4">CLK2</text>
<text x="56" y="78.6">A19</text>
<text x="56.1" y="81.4">TX1</text>
<text x="67.6" y="80.6" transform="rotate(-90 67.6 80.6)">ECB-RC-64</text>
<text x="68.9" y="80.9">/ROMEN</text>
<text x="73.3" y="83.4">IEO</text>
<text x="73.6" y="78.3">D1</text>
<text x="78.8" y="79.8">c15</text>
<text x="78.8" y="82.3">c16</text>
<text x="132.1" y="83.3">A11</text>
<text x="132.1" y="80.7">A10</text>
<text x="132.1" y="78.2">A9</text>
<text x="143.5" y="81">23</text>
<text x="143.5" y="83.6">25</text>
<text x="143.5" y="78.5">26</text>
<text x="147.8" y="82.1">A10</text>
<text x="147.8" y="79.6">A9</text>
<text x="217.2" y="83.3">A11</text>
<text x="217.2" y="80.7">A10</text>
<text x="217.2" y="78.2">A9</text>
<text x="228.6" y="81">23</text>
<text x="228.6" y="83.6">25</text>
<text x="228.6" y="78.5">26</text>
<text x="232.9" y="82.1">A10</text>
<text x="232.9" y="79.6">A9</text>
<text x="306.1" y="82">A10</text>
<text x="306.1" y="79.5">A9</text>
<text x="316.2" y="82.3">23</text>
<text x="316.2" y="79.8">26</text>
<text x="319.3" y="83.4">A10</text>
<text x="319.3" y="80.9">A9</text>
<text x="319.3" y="78.3">A8</text>
<text x="334.7" y="83.4">CE#</text>
<text x="339" y="82.3">22</text>
<text x="356.9" y="82">/CS_RAM</text>
<text x="10.3" y="85.9">B</text>
<text x="34.3" y="87.1">A14</text>
<text x="49.5" y="84.8">a17</text>
<text x="49.5" y="87.4">a18</text>
<text x="49.5" y="89.9">a19</text>
<text x="56" y="88.8">A14</text>
<text x="56.1" y="86">/BAO</text>
<text x="67.6" y="85.5" transform="rotate(-90 67.6 85.5)">Bus</text>
<text x="73.1" y="88.5">A10</text>
<text x="73.1" y="86">A11</text>
<text x="78.8" y="84.8">c17</text>
<text x="78.8" y="87.4">c18</text>
<text x="78.8" y="89.9">c19</text>
<text x="92.7" y="87.1">A10</text>
<text x="92.7" y="89.6">A21</text>
<text x="92.7" y="84.6">A11</text>
<text x="132.1" y="88.4">A13</text>
<text x="132.1" y="85.8">A12</text>
<text x="143.5" y="88.6">28</text>
<text x="144.1" y="86.1">4</text>
<text x="147.8" y="84.7">A11</text>
<text x="147.8" y="89.8">A13</text>
<text x="147.8" y="87.2">A12</text>
<text x="217.2" y="85.8">A12</text>
<text x="217.2" y="88.4">A13</text>
<text x="228.6" y="88.6">28</text>
<text x="229.2" y="86.1">4</text>
<text x="232.9" y="84.7">A11</text>
<text x="232.9" y="89.8">A13</text>
<text x="232.9" y="87.2">A12</text>
<text x="306.1" y="89.6">A13</text>
<text x="306.1" y="84.6">A11</text>
<text x="306.1" y="87.1">A12</text>
<text x="316.2" y="84.8">25</text>
<text x="316.2" y="89.9">28</text>
<text x="316.8" y="87.4">4</text>
<text x="319.3" y="86">A11</text>
<text x="319.3" y="88.5">A12</text>
<text x="334.5" y="88.5">WE#</text>
<text x="334.6" y="86">OE#</text>
<text x="339" y="84.8">24</text>
<text x="339" y="87.4">29</text>
<text x="345.4" y="87.1">/WR</text>
<text x="345.4" y="84.6">/RD</text>
<text x="408.2" y="85.9">B</text>
<text x="34.3" y="94.7">A22</text>
<text x="49.5" y="92.5">a20</text>
<text x="49.5" y="95">a21</text>
<text x="56" y="91">RX1</text>
<text x="56.1" y="93.8">/M1</text>
<text x="67.6" y="93.7" transform="rotate(-90 67.6 93.7)">System</text>
<text x="72.2" y="93.6">/NMI</text>
<text x="73.1" y="91">A21</text>
<text x="78.8" y="92.5">c20</text>
<text x="78.8" y="95">c21</text>
<text x="132.1" y="90.9">A14</text>
<text x="132.1" y="96">A16</text>
<text x="132.1" y="93.4">A15</text>
<text x="143.5" y="91.2">29</text>
<text x="144.1" y="93.7">3</text>
<text x="147.8" y="92.3">A14</text>
<text x="147.8" y="94.8">A15</text>
<text x="217.2" y="90.9">A14</text>
<text x="217.2" y="93.4">A15</text>
<text x="217.2" y="96">A16</text>
<text x="228.6" y="91.2">29</text>
<text x="229.2" y="93.7">3</text>
<text x="232.9" y="92.3">A14</text>
<text x="232.9" y="94.8">A15</text>
<text x="306.1" y="94.7">A15</text>
<text x="306.1" y="92.2">A14</text>
<text x="316.2" y="95">31</text>
<text x="316.8" y="92.5">3</text>
<text x="319.3" y="91">A13</text>
<text x="319.3" y="93.6">A14</text>
<text x="34.3" y="97.3">A23</text>
<text x="49.5" y="97.5">a22</text>
<text x="49.5" y="100.1">a23</text>
<text x="56" y="101.2">USER2</text>
<text x="56" y="96.4">A22</text>
<text x="56" y="98.9">A23</text>
<text x="72.4" y="96.1">/INT</text>
<text x="72.5" y="98.7">/WR</text>
<text x="73.1" y="101.2">A20</text>
<text x="78.8" y="97.5">c22</text>
<text x="78.8" y="100.1">c23</text>
<text x="92.7" y="97.3">/WR</text>
<text x="92.7" y="99.8">A20</text>
<text x="132.1" y="101.1">A18</text>
<text x="132.1" y="98.5">A17</text>
<text x="143.5" y="98.8">30</text>
<text x="144.1" y="101.3">1</text>
<text x="144.1" y="96.3">2</text>
<text x="147.8" y="97.4">A16</text>
<text x="147.8" y="99.9">A17</text>
<text x="217.2" y="101.1">A18</text>
<text x="217.2" y="98.5">A17</text>
<text x="228.6" y="98.8">30</text>
<text x="229.2" y="101.3">1</text>
<text x="229.2" y="96.3">2</text>
<text x="232.9" y="97.4">A16</text>
<text x="232.9" y="99.9">A17</text>
<text x="306.1" y="97.3">A16</text>
<text x="306.1" y="99.8">A17</text>
<text x="316.2" y="100.1">30</text>
<text x="316.8" y="97.5">2</text>
<text x="319.3" y="98.7">A16</text>
<text x="319.3" y="101.2">A17</text>
<text x="319.3" y="96.1">A15</text>
<text x="49.5" y="102.6">a24</text>
<text x="49.5" y="105.2">a25</text>
<text x="49.5" y="107.7">a26</text>
<text x="56" y="103.7">INT1</text>
<text x="56.1" y="106.3">TX2</text>
<text x="70.9" y="106.3">/HALT</text>
<text x="72.9" y="103.7">/RD</text>
<text x="78.8" y="102.6">c24</text>
<text x="78.8" y="105.2">c25</text>
<text x="78.8" y="107.7">c26</text>
<text x="92.7" y="102.3">/RD</text>
<text x="124.5" y="106.1">/FLASH_WE</text>
<text x="143.5" y="106.4">31</text>
<text x="147.8" y="102.5">A18</text>
<text x="147.8" y="107.5">PGM</text>
<text x="212.1" y="106.1">/FLASH_WE</text>
<text x="228.6" y="106.4">31</text>
<text x="232.9" y="102.5">A18</text>
<text x="232.9" y="107.5">PGM</text>
<text x="306.1" y="102.3">A18</text>
<text x="316.8" y="102.6">1</text>
<text x="319.3" y="103.7">A18</text>
<text x="328.7" y="108" transform="rotate(-90 328.7 108)">16</text>
<text x="329.8" y="104.9" transform="rotate(-90 329.8 104.9)">VSS</text>
<text x="49.5" y="110.2">a27</text>
<text x="49.5" y="112.8">a28</text>
<text x="56" y="113.9">/RFSH</text>
<text x="56" y="108.8">RX2</text>
<text x="56.1" y="111.4">/IORQ</text>
<text x="72.8" y="108.8">INT2</text>
<text x="73.1" y="111.4">A12</text>
<text x="73.1" y="113.9">A15</text>
<text x="78.8" y="110.2">c27</text>
<text x="78.8" y="112.8">c28</text>
<text x="92.7" y="110">A12</text>
<text x="92.7" y="112.5">A15</text>
<text x="129.5" y="111.2">/CS_ROM1</text>
<text x="135.9" y="113.8">/RD</text>
<text x="143.5" y="111.5">22</text>
<text x="147.8" y="112.6">CE</text>
<text x="215.9" y="111.2">/CS_ROM2</text>
<text x="218.4" y="113.8">/RD</text>
<text x="228.6" y="111.5">22</text>
<text x="232.9" y="112.6">CE</text>
<text x="326.9" y="113.9">GND</text>
<text x="34.3" y="117.6">A9</text>
<text x="34.3" y="115">A13</text>
<text x="49.5" y="115.3">a29</text>
<text x="49.5" y="117.9">a30</text>
<text x="55.9" y="119">A9</text>
<text x="56" y="116.4">A13</text>
<text x="70.3" y="119">/MREQ</text>
<text x="73" y="116.4">CLK</text>
<text x="78.8" y="115.3">c29</text>
<text x="78.8" y="117.9">c30</text>
<text x="92.7" y="117.6">/MREQ</text>
<text x="143.5" y="114">24</text>
<text x="147.8" y="115.2">OE</text>
<text x="157.2" y="119.4" transform="rotate(-90 157.2 119.4)">16</text>
<text x="158.3" y="115.1" transform="rotate(-90 158.3 115.1)">GND</text>
<text x="228.6" y="114">24</text>
<text x="232.9" y="115.2">OE</text>
<text x="242.3" y="119.4" transform="rotate(-90 242.3 119.4)">16</text>
<text x="243.4" y="115.1" transform="rotate(-90 243.4 115.1)">GND</text>
<text x="49.5" y="120.4">a31</text>
<text x="49.5" y="122.9">a32</text>
<text x="55.6" y="121.5">/BUSAK</text>
<text x="57.1" y="124.1">GND</text>
<text x="69.8" y="121.5">/RESET</text>
<text x="71.9" y="124.1">GND</text>
<text x="78.8" y="120.4">c31</text>
<text x="78.8" y="122.9">c32</text>
<text x="155.4" y="126.6">GND</text>
<text x="240.5" y="126.6">GND</text>
<text x="10.3" y="135.9">C</text>
<text x="42.4" y="134.2">GND</text>
<text x="85.6" y="134.2">GND</text>
<text x="408.2" y="135.9">C</text>
<text x="166.9" y="153.3">+5V</text>
<text x="111.2" y="157.5" transform="rotate(-90 111.2 157.5)">/WR</text>
<text x="171" y="161.6" transform="rotate(-90 171 161.6)">R1</text>
<text x="242.3" y="160.7" transform="rotate(-90 242.3 160.7)">1</text>
<text x="355.3" y="160.7" transform="rotate(-90 355.3 160.7)">1</text>
<text x="111.5" y="167.1" transform="rotate(-90 111.5 167.1)">3</text>
<text x="202.1" y="166">74HCT139</text>
<text x="205.1" y="163.4">U4A</text>
<text x="236.6" y="166">JP3</text>
<text x="244.4" y="164.8">2</text>
<text x="248.9" y="164.6">/CS_ROM1</text>
<text x="318.9" y="166">74HCT139</text>
<text x="321.8" y="163.4">U4B</text>
<text x="348.6" y="166">JP2</text>
<text x="357.4" y="164.8">2</text>
<text x="362" y="164.6">/CS_RAM</text>
<text x="60" y="173.6">RN2</text>
<text x="106.3" y="173.3" transform="rotate(-90 106.3 173.3)">JP1</text>
<text x="108.8" y="168.5" transform="rotate(-90 108.8 168.5)">Enable</text>
<text x="113.6" y="171.2">2</text>
<text x="125.7" y="170.9">/FLASH_WE</text>
<text x="171" y="169.5" transform="rotate(-90 171 169.5)">10k</text>
<text x="181.6" y="172.2">A19</text>
<text x="196.1" y="172.5">2</text>
<text x="196.1" y="169.9">3</text>
<text x="200.4" y="173.6">A0</text>
<text x="200.4" y="171">A1</text>
<text x="210.9" y="171">O0</text>
<text x="210.9" y="173.6">O1</text>
<text x="216.5" y="169.9">4</text>
<text x="216.5" y="172.5">5</text>
<text x="242.3" y="170.9" transform="rotate(-90 242.3 170.9)">3</text>
<text x="298.4" y="172.2">A19</text>
<text x="303.3" y="171">GND</text>
<text x="312.4" y="169.9">13</text>
<text x="312.4" y="172.5">14</text>
<text x="317.2" y="171">A1</text>
<text x="317.2" y="173.6">A0</text>
<text x="327.7" y="173.6">O1</text>
<text x="327.7" y="171">O0</text>
<text x="332.7" y="172.5">11</text>
<text x="332.7" y="169.9">12</text>
<text x="355.3" y="170.9" transform="rotate(-90 355.3 170.9)">3</text>
<text x="45.7" y="178.5">A23</text>
<text x="55.2" y="176.1">100k</text>
<text x="57.1" y="178.8">2</text>
<text x="61" y="176.1">optional</text>
<text x="65.3" y="178.8">1</text>
<text x="71.1" y="179.9">+5V</text>
<text x="108.8" y="174.3" transform="rotate(-90 108.8 174.3)">Write</text>
<text x="111.5" y="177.2" transform="rotate(-90 111.5 177.2)">1</text>
<text x="170.2" y="176.1">JP5</text>
<text x="170.2" y="178.7">Flash</text>
<text x="176.4" y="178.7">1</text>
<text x="181.6" y="177.3">/MREQ</text>
<text x="196.1" y="177.5">1</text>
<text x="200.4" y="178.7">E</text>
<text x="210.9" y="176.1">O2</text>
<text x="210.9" y="178.7">O3</text>
<text x="216.5" y="175">6</text>
<text x="216.5" y="177.5">7</text>
<text x="242.3" y="179.8" transform="rotate(-90 242.3 179.8)">1</text>
<text x="298.4" y="177.3">/MREQ</text>
<text x="312.4" y="177.5">15</text>
<text x="317.2" y="178.7">E</text>
<text x="327.7" y="176.1">O2</text>
<text x="327.7" y="178.7">O3</text>
<text x="332.7" y="175">10</text>
<text x="333.3" y="177.5">9</text>
<text x="10.3" y="185.9">D</text>
<text x="45.7" y="183.6">A21</text>
<text x="45.7" y="181.1">A22</text>
<text x="57.1" y="181.4">3</text>
<text x="57.1" y="183.9">4</text>
<text x="108.8" y="180.6" transform="rotate(-90 108.8 180.6)">Flash</text>
<text x="236.4" y="185">JP4</text>
<text x="244.4" y="183.9">2</text>
<text x="248.9" y="183.6">/CS_ROM2</text>
<text x="408.2" y="185.9">D</text>
<text x="45.7" y="186.2">A20</text>
<text x="57.1" y="186.4">5</text>
<text x="166.9" y="190.1">GND</text>
<text x="242.3" y="189.9" transform="rotate(-90 242.3 189.9)">3</text>
<text x="54.7" y="196.4">100k</text>
<text x="60" y="193.9">RN1</text>
<text x="61.7" y="196.4">optional</text>
<text x="112.6" y="192" transform="rotate(-90 112.6 192)">+5V</text>
<text x="45.7" y="201.4">A18</text>
<text x="45.7" y="203.9">A17</text>
<text x="45.7" y="198.9">A19</text>
<text x="57.1" y="199.1">2</text>
<text x="57.1" y="201.7">3</text>
<text x="65.3" y="199.1">1</text>
<text x="71.1" y="200.3">+5V</text>
<text x="45.7" y="206.5">A16</text>
<text x="57.1" y="204.2">4</text>
<text x="57.1" y="206.8">5</text>
<text x="198.6" y="230.7">+5V</text>
<text x="212.6" y="230.7">+5V</text>
<text x="226.6" y="230.7">+5V</text>
<text x="240.5" y="230.7">+5V</text>
<text x="10.3" y="235.9">E</text>
<text x="130" y="238.4">+5V</text>
<text x="408.3" y="235.9">E</text>
<text x="41.1" y="244.7">+5V</text>
<text x="202.8" y="240.4" transform="rotate(-90 202.8 240.4)">R3</text>
<text x="216.8" y="240.4" transform="rotate(-90 216.8 240.4)">R2</text>
<text x="230.7" y="240.4" transform="rotate(-90 230.7 240.4)">R7</text>
<text x="244.7" y="240.4" transform="rotate(-90 244.7 240.4)">R8</text>
<text x="131.8" y="246.4" transform="rotate(-90 131.8 246.4)">16</text>
<text x="202.8" y="247.6" transform="rotate(-90 202.8 247.6)">1k</text>
<text x="216.8" y="247.6" transform="rotate(-90 216.8 247.6)">1k</text>
<text x="230.7" y="247.6" transform="rotate(-90 230.7 247.6)">1k</text>
<text x="244.7" y="247.6" transform="rotate(-90 244.7 247.6)">1k</text>
<text x="47.9" y="257.8" transform="rotate(-90 47.9 257.8)">100n</text>
<text x="50.4" y="256.6" transform="rotate(-90 50.4 256.6)">C2</text>
<text x="57.2" y="254.3">C4</text>
<text x="57.2" y="256.9">47u</text>
<text x="69.4" y="257.8" transform="rotate(-90 69.4 257.8)">100n</text>
<text x="72" y="256.6" transform="rotate(-90 72 256.6)">C5</text>
<text x="79.6" y="257.8" transform="rotate(-90 79.6 257.8)">100n</text>
<text x="82.1" y="256.6" transform="rotate(-90 82.1 256.6)">C7</text>
<text x="91" y="257.8" transform="rotate(-90 91 257.8)">100n</text>
<text x="93.6" y="256.6" transform="rotate(-90 93.6 256.6)">C3</text>
<text x="101.2" y="257.8" transform="rotate(-90 101.2 257.8)">100n</text>
<text x="103.7" y="256.6" transform="rotate(-90 103.7 256.6)">C1</text>
<text x="132.9" y="252.5" transform="rotate(-90 132.9 252.5)">VCC</text>
<text x="138.4" y="254.9">U4C</text>
<text x="138.4" y="257.4">74HCT139</text>
<text x="195.2" y="256.9" transform="rotate(-90 195.2 256.9)">D4</text>
<text x="197.7" y="257.4" transform="rotate(-90 197.7 257.4)">LED</text>
<text x="209.1" y="256.9" transform="rotate(-90 209.1 256.9)">D1</text>
<text x="211.7" y="257.4" transform="rotate(-90 211.7 257.4)">LED</text>
<text x="223.1" y="256.9" transform="rotate(-90 223.1 256.9)">D2</text>
<text x="225.7" y="257.4" transform="rotate(-90 225.7 257.4)">LED</text>
<text x="237.1" y="256.9" transform="rotate(-90 237.1 256.9)">D3</text>
<text x="239.6" y="257.4" transform="rotate(-90 239.6 257.4)">LED</text>
<text x="132.9" y="261.9" transform="rotate(-90 132.9 261.9)">GND</text>
<text x="44" y="269.5" transform="rotate(-90 44 269.5)">GND</text>
<text x="131.8" y="266.1" transform="rotate(-90 131.8 266.1)">8</text>
<text x="130" y="273.9">GND</text>
<text x="200.1" y="270.5" transform="rotate(-90 200.1 270.5)">/CS_ROM2</text>
<text x="214.1" y="270.5" transform="rotate(-90 214.1 270.5)">/CS_ROM1</text>
<text x="228.1" y="270.5" transform="rotate(-90 228.1 270.5)">/CS_RAM</text>
<text x="243.4" y="273.3" transform="rotate(-90 243.4 273.3)">GND</text>
<text x="10.3" y="285.9">F</text>
<text x="35" y="286.9">1</text>
<text x="85" y="286.9">2</text>
<text x="135" y="286.9">3</text>
<text x="185" y="286.9">4</text>
<text x="235" y="286.9">5</text>
<text x="285" y="286.9">6</text>
<text x="335" y="286.9">7</text>
<text x="385" y="286.9">8</text>
<text x="408.3" y="285.9">F</text>
</g>
</svg>
